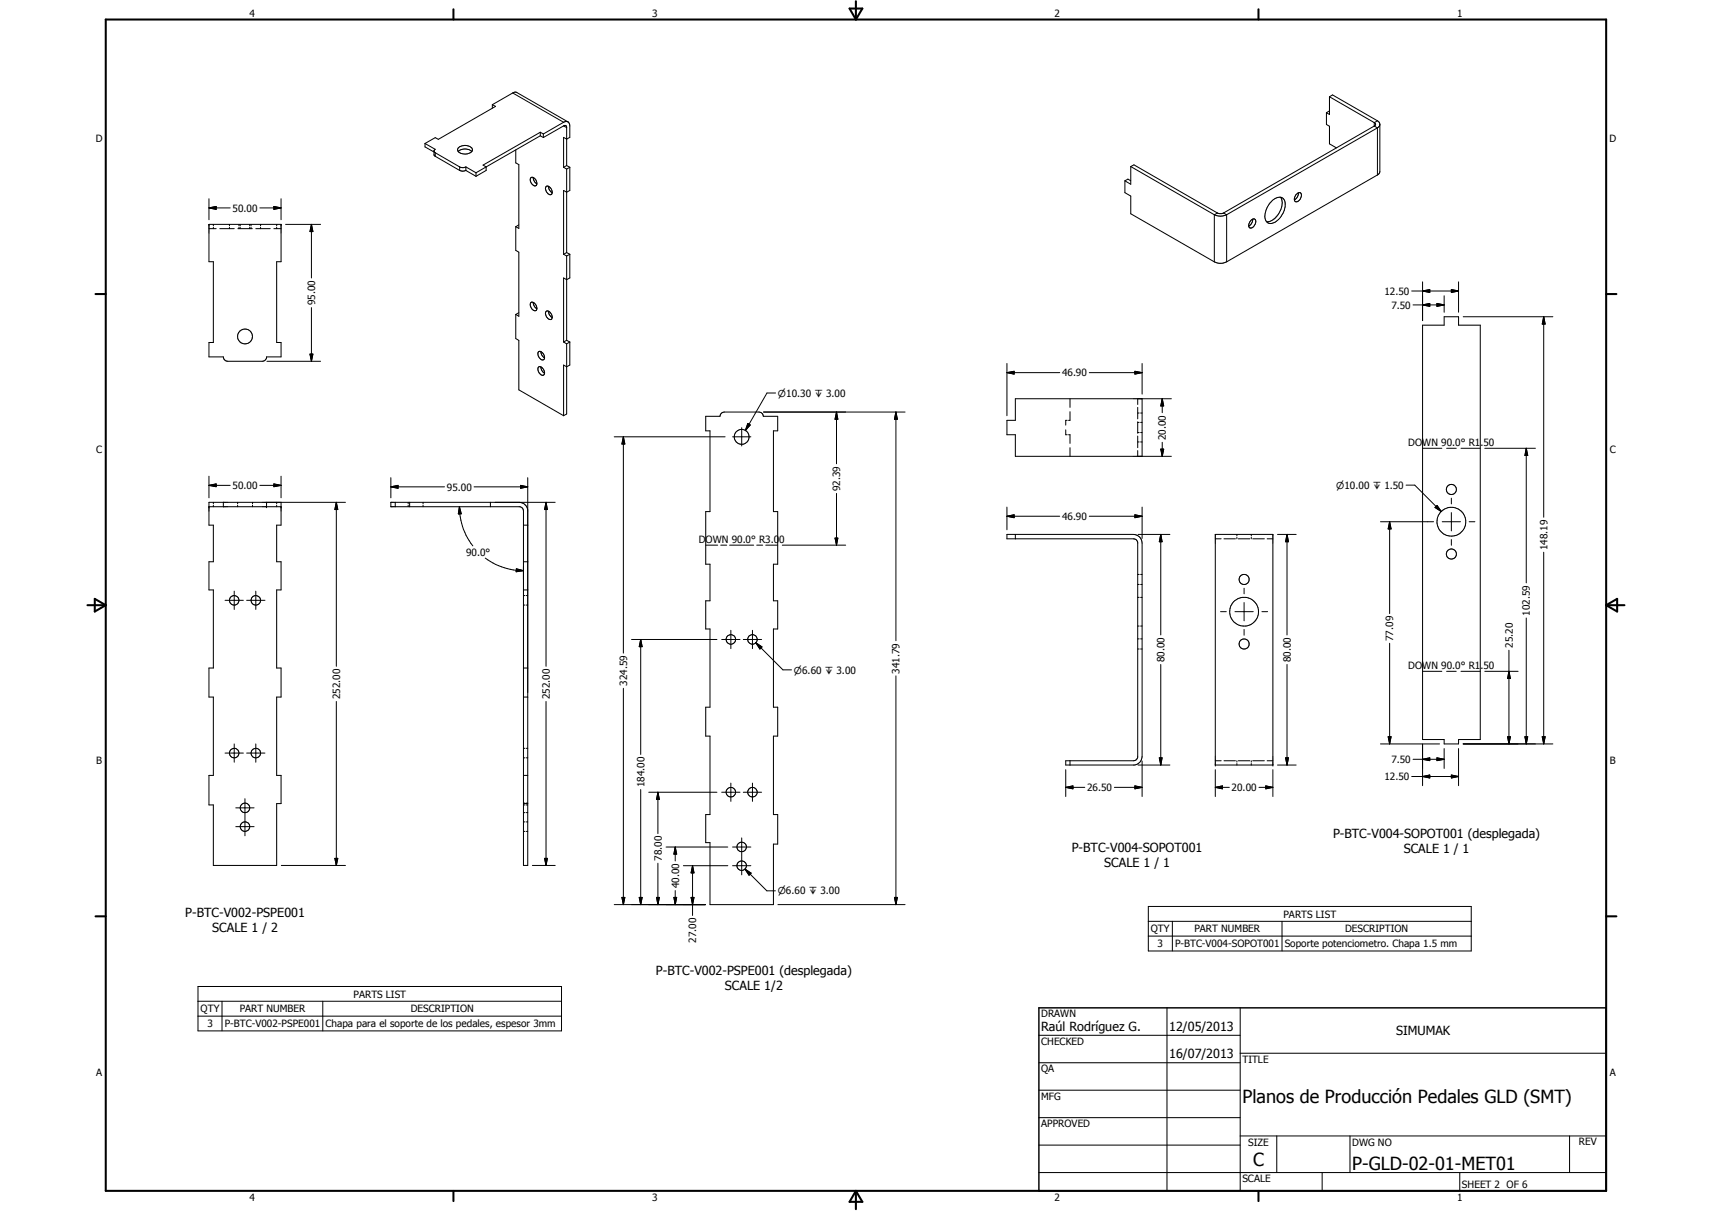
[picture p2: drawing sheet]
<svg xmlns="http://www.w3.org/2000/svg" width="594mm" height="420mm" viewBox="0 0 594 420" stroke-linecap="round" stroke-linejoin="round" font-family="sans-serif">
<g fill="none" stroke="#000" stroke-width=".35">
<path d="M170.9 36.3l1.1 .6-19.9 11.4-1.1-.5-3.5 2M170.9 36.3v1.2M177.9 32.3l-7 4M177.9 32.3l1.3-.3 17.9 10.3M177.9 32.3l17.7 10.1M460.3 39.1v4.1l1 .6v6.1l2.5 1.4M461.3 38.5l-1 .6M461.3 33.6v6.1l-1-.6M461.3 33.6l1.1-.7 15.6 9M461.3 33.6l15.6 8.9M147.5 49.8l3.5 2-.4 .4v1.6l.4 .4M147.5 49.8v1.2l3.1 1.7"/>
<path d="M150.6 52.6l.4 .4M151 53v1.2M151 53l8.5 4.9M151 54.2l8.5 4.9M159 51.4a3.3 3.3 0 0 1 4.9 .4 2.34 2.34 0 0 1-3.3 1.6 1.5 1.5 0 0 1-1.6-2zM159 52.6a3.5 3.5 0 0 1 4.7 0M159.5 57.9l.8 .3 1.4-.3M159.5 59.1l1.1 .3 1.1-.3M159.5 57.9v1.2M161.7 59.1l3.5 2.1M161.7 57.9l3.5 2M161.7 57.9v1.2"/>
<path d="M165.2 59.9v1.3M168.7 57.9l-3.5 2M168.7 57.9v1.2l-3.5 2.1M179 52v4.5l1 .6v22.1l-1-.5M187.5 45.9l1 .6M187.5 45.9v1.2M187.5 47.1l1 .6M187.5 45.9l-19.9 11.4 1.1 .6M187.5 47.1l-18.8 10.8M188.5 46.5v1.2M195.6 43.7l.6-.2 .4 .6v13.3M195.6 42.4l-7.1 4.1"/>
<path d="M195.6 43.7l-7.1 4M195.6 58l1 .7M195.6 43.7l1 .6M196.6 58.7v28.9M196.6 57.4l1.1 .6M196.6 57.4l-1 .6M197.1 42.3l.5 .8 .1 .6v4l-1.1 .6-1-.6v10.3M197.1 42.3l-.7-.1-.8 .2M197.7 58v8.1l-1.1 .6-1-.6v22.1M197.7 58l-1.1 .7M392.4 57.8v6.1l-2.1-1.2M392.4 57.8l1.1-.6 29 16.7"/>
<path d="M392.4 57.8l29 16.7M476.9 42.5v1.2M476.9 42.5a.61 .61 0 0 1 .4 .6 .61 .61 0 0 1-.4 .6M476.9 43.7l1.1 .7M476.9 43.7l-52.3 30.2M478 41.9l.6 .6 .2 .6M478 44.4v16.3M478 41.9l-1.1 .6M478 44.4l-52.3 30.1M478.8 43.1l-.2 .7-.6 .6M478.8 43.1v16.4l-.2 .7-.6 .5M72.5 72.1l2.5-.5v1z"/>
<path d="M72.5 77.9h25v12.9h-1.5v28h1.5v5h-5a1.52 1.52 0 0 1-1.5 1.5h-12l-.8-.2-.4-.4-.3-.9h-5v-5h1.5v-28h-1.5zM72.5 69v7.2M72.5 79.3h2.5M72.5 72.1h7.4M74 77.9v.5M74 78.9v.4M76.3 79.3h5M79.6 77.9v.5M79.6 78.9v.4M82.5 79.3h5M82.9 77.9v.5M82.9 78.9v.4"/>
<path d="M83.3 77.9v.5M83.3 78.9v.4M86.6 77.9v.5M86.6 78.9v.4M87.1 77.9v.5M87.1 78.9v.4M88.8 79.3h5M90.2 72.1h7.3M90.4 77.9v.5M90.4 78.9v.4M95 71.6l2.5 .5-2.5 .5zM95 79.3h2.5"/>
<path d="M96 77.9v.5M96 78.9v.4M97.5 69v7.2M99.1 77.9h12.1M108.1 77.9l.5 2.4h-1zM108.1 77.9v18.5M179 78.7v8.2l1 .6v22.2l-1-.6M180 78l-1 .7M184.2 61.7a1.56 1.56 0 0 1 2.1 1.5 .88 .88 0 0 1-.5 1.3 .88 .88 0 0 1-1.1-.6l-.6-1zM185 61.6v.2a2.6 2.6 0 0 0 1.3 2M189.5 64.8a1.56 1.56 0 0 1 2.1 1.5 .86 .86 0 0 1-.5 1.3 .86 .86 0 0 1-1.1-.6 2.14 2.14 0 0 1-.5-2.2zM190.4 64.6a2.32 2.32 0 0 0 1.2 2.2"/>
<path d="M390.3 62.7v4.1l2.1 1.2v6.2l29 16.6M390.3 62.7l1.1-.6 1 .6M421.4 74.5v16.3M421.4 74.5a4.7 4.7 0 0 0 4.3 0M422.5 73.9l-1.1 .6M422.5 73.9l.7 .2 1.4-.2M424.6 73.9l1.1 .6M425.7 74.5v16.3M434.1 76.5a.96 .96 0 0 1 1.4-.4 .96 .96 0 0 1 .1 1.4 1.68 1.68 0 0 1-2 1.5 2.12 2.12 0 0 1 .5-2.5zM434.7 76a2.69 2.69 0 0 1-1.4 2.4M441.5 69.6a2.61 2.61 0 0 1 4.2-.1 6.9 6.9 0 0 1-4.8 8.1 2.4 2.4 0 0 1-1.9-3.4 8.4 8.4 0 0 1 2.5-4.6zM444.4 68.5a6.2 6.2 0 0 1-1.9 7.2l-1.6 1-1.4 .2"/>
<path d="M449.7 67.6a.98 .98 0 0 1 1-.8 .98 .98 0 0 1 .9 .8 2.19 2.19 0 0 1-2.1 2.4 1.8 1.8 0 0 1 .2-2.4zM450.5 66.9a2.61 2.61 0 0 1-1.4 2.4M478 60.7l-52.3 30.1M195.6 88.2l1 .6M196.6 87.6l1.1 .6M196.6 87.6l-1 .6M196.6 88.8v29.3M197.7 88.2l-1.1 .6M197.7 88.2v8.2l-1.1 .6-1-.6v22.3M421.4 90.8a4.6 4.6 0 0 0 4.3 0M493.6 97.8v13.5M506.1 97.8v10.5"/>
<path d="M108.1 106.7v18.6M179 109.1v8.4l1 .6v17.2l15.6 8.9M180 108.5l-1 .6M184.2 105a1.77 1.77 0 0 1 2.1 2.1 .85 .85 0 0 1-.8 .8 .85 .85 0 0 1-.8-.6 1.98 1.98 0 0 1-.5-2.3zM185 104.9v.3a2.6 2.6 0 0 0 1.3 1.9M189.5 108.1a1.66 1.66 0 0 1 2.1 1.8v.5a.97 .97 0 0 1-1 .5 .97 .97 0 0 1-.8-.8l-.5-1.4zM190.4 108a2.21 2.21 0 0 0 1.2 2.2M195.6 118.7l1 .6M196.6 119.3v24.3l-1 .6M196.6 118.1l1.1 .6M196.6 118.1l-1 .6M197.7 118.7v8l-1.1 .6-1-.6v17.5"/>
<path d="M197.7 118.7l-1.1 .6M489.9 101h16.2M490.3 105.8h10.8M493.6 105.8l2.5-.5v1zM493.6 101l2.5-.5v1zM493.6 112.8h7.5v-2.9h5v2.9h7.6v143.8h-7.6v1.5h-5v-1.5h-7.5zM498.6 105.3l2.5 .5-2.5 .5zM501.1 102.6v5.7M503.6 100.5l2.5 .5-2.5 .5zM507.7 109.9h31.2M535.7 109.9l.5 2.5h-1zM535.7 109.9v69.6"/>
<path d="M92.6 125.3h18.6M107.6 122.9h1l-.5 2.4zM187.7 127.3a2.54 2.54 0 0 0 1.3 2.2M187.7 122a2.68 2.68 0 0 0 1.3 2.2M187.7 127.3a2.58 2.58 0 0 1 1.3 2.2M187.7 127.3a.83 .83 0 0 0-1 .2 .83 .83 0 0 0 0 1.1 1.92 1.92 0 0 0 1.9 1.6l.4-.7M187.7 122a2.43 2.43 0 0 1 1.3 2.2M187.7 122a.82 .82 0 0 0-1 .2 .82 .82 0 0 0 0 1.1 1.42 1.42 0 0 0 2.1 1.3l.2-.4M269.1 136.4h-3l-7.5 13M349.4 129.3l2.5-.5v1zM349.4 126.1v18.1M349.4 129.3h18.3"/>
<path d="M371.3 138.3v3.1M378 129.3h18.3M393.8 128.8l2.5 .5-2.5 .5zM394.8 138.3v2M396.3 126.1v10.6M396.3 138.3v20M403.3 138.3l.5 2.5h-1zM403.3 138.3v4.9M406.5 138.3h-54.2v7.5h-2.9v5h2.9v7.5h54.2M213.1 151.6h38.5M216.3 151.6l.5 2.5h-1zM216.3 151.6v75"/>
<path d="M244.9 144.4h4.9l.7-1.2 .9-.2h11.9a1.52 1.52 0 0 1 1.6 1.4h5v5.1h-1.5v28h1.5v18.2h-1.5v12.7h1.5v9.8h-1.5v27.2h1.5v10h-1.5v27.2h1.5v10.3h-1.5v21h-22v-21.5h-1.5v-9.8h1.5v-27.2h-1.5v-10h1.5v-27.2h-1.5v-9.8h1.5v-12.7h-1.5v-18.2h1.5v-28h-1.5zM254.2 151.6h6.4M257.4 148.4v6.3M259.5 146.9l.8 .5-1.7 2zM265 143h49.1M290.3 143l.4 2.5h-.9zM290.3 143v17.9M310.9 143l.5 2.5h-1zM310.9 143v79.3M369.8 149.1v1.7h.5M370.3 145.8h-.5v1.7M370.8 150.8h.5v3"/>
<path d="M371.3 142.8v3h-.5M371.3 155.3v3M394.8 141.4v3.9M394.8 146.3v4M394.8 151.3v4M394.8 156.3v2M394.8 146.6h.5M394.8 150.1h.5M394.8 143.3h.5M394.8 153.3h.5M395.8 146.6h.5M395.8 150.1h.5"/>
<path d="M395.8 143.3h.5M395.8 153.3h.5M402.8 155.8h1l-.5 2.5zM403.3 153.5v4.8M493.6 155.5h6.7M502 155.5h3.3M507 155.5h6.7M515.2 155.5h17.6M529.6 155.5l.5 2.5h-.9zM529.6 155.5v46.7M72.5 168.4l2.5-.5v1zM72.5 165.2v7.5"/>
<path d="M72.5 175.8h25M72.5 168.4h7.4M74 174.3v.5M74 175.3v.5M77.5 174.3v1.5M82.5 174.3v.5M82.5 175.3v.5M87.6 174.3v.5M87.6 175.3v.5M90.2 168.4h7.3M92.5 174.3v1.5M95 167.9l2.5 .5-2.5 .5z"/>
<path d="M96 174.3v.5M96 175.3v.5M97.5 174.3v7.9h-1.5v12.7h1.5v9.8h-1.5v27.1h1.5v10.1h-1.5v27.1h1.5v9.8h-1.5v21.5h-22v-21h-1.5v-10.3h1.5v-27.1h-1.5v-10.1h1.5v-27.1h-1.5v-9.8h1.5v-12.7h-1.5v-7.9h47.4M97.5 165.2v7.5M116.7 174.3l.5 2.5h-1zM116.7 174.3v56.9M135.6 168.9l2.5-.5v1zM135.6 165.7v7M135.6 168.9h18.7M137.2 174.3v1.5M141.6 174.3v.5M141.6 175.3v.5"/>
<path d="M142.1 174.3v1.5M146.8 174.3v.5M146.8 175.3v.5M159.4 175.8l.7 2.5h-1.1zM159.4 175.8a21.6 21.6 0 0 0 4.7 13.6M164.5 168.9h18.6M170.2 174.3v1.5M180.1 174.3a3 3 0 0 1 3 2.6M180.6 168.4l2.5 .5-2.5 .5zM183.1 165.7v134.6h-1.5l-.1-123.6-.3-.5-.8-.4h-44.8v-1.5h57.1M189.5 174.3l.4 2.5h-.9zM189.5 174.3v56.9"/>
<path d="M290.3 171.2v17.9M349.4 179.1l2.5-.5v1zM349.4 175.9v7.9M349.4 179.1h18.3M378 179.1h18.3M393.8 178.6l2.5 .5-2.5 .5zM396.3 175.9v10.9M487.9 168.3h3l9.2 9.2M498 176.1l.7-.7 1.4 2.1zM503.6 172.8v2M503.6 177.8v6.4M168.4 193.6a22.3 22.3 0 0 0 13.2 4.4"/>
<path d="M179.2 197.4l2.4 .6-2.5 .4zM181.6 194.9h1.5M181.6 182.2h1.5M244.9 189.1h4.1M250.1 189.1h2.1M253.2 189.1h8.3M262.6 189.1h2.1M265.7 189.1h4.2M271.5 189.1h21.9M289.8 186.7h.9l-.4 2.4zM349.4 185.4h43.9a3 3 0 0 1 3 3v74a3 3 0 0 1-2.6 3h-23.9v-1.5h23.5l.9-.2 .5-.7v-75.1l-.5-.7-.9-.3h-43.9zM352.3 185.4v1.5"/>
<path d="M394.8 199.3h.5M394.9 185.4h11.1M395.8 199.3h.5M402.8 185.4l.5 2.6h-1zM402.8 185.4v34.9M421.7 185.4h20v80h-20zM421.7 186.9h2M424.7 186.9h4M429.2 185.4v.5M429.2 186.4v.5M429.7 186.9h4M434.2 185.4v.5"/>
<path d="M434.2 186.4v.5M434.7 186.9h4M439.7 186.9h2M443.3 185.4h6.5M446.6 185.4l.5 2.6h-1zM446.6 185.4v34.9M479 181h18.5M482.2 181l.5 2.5h-1zM482.2 181v31.9M500.5 181h6.3M503.6 187.2v2M509.8 181h2"/>
<path d="M535.7 191.6v66.5M78.1 208.3h6.3M81.3 205.1v6.4M85.6 208.3h6.3M88.8 205.1v6.4M181.6 204.7h1.5M181.6 209.9h.6M181.6 206.6h.6M182.6 209.9h.5M182.6 206.6h.5M253.6 218.7v6.3M261.1 218.7v6.3"/>
<path d="M394.8 202.8h.5M394.8 207.3h.5M394.8 217.2h.5M395.8 202.8h.5M395.8 207.3h.5M395.8 217.2h.5M423.5 212.2h2M428.5 212.2h6.4M431.7 204.1v1.9M431.7 209v6.4M431.7 218.4v2M437.9 212.2h2"/>
<path d="M529.6 214.4v43.7M181.6 231.8h1.5M216.3 238.8v75.1M219.2 221.9h29.6M222.3 221.9l.5 2.5h-1zM222.3 221.9v39.8M250.4 221.9h6.4M257.9 221.9h6.4M262.3 223l2.1 1.5-.7 .7zM262.3 223l9.4 9.4h3M310.9 234.5v79.4M394.8 221.7h.5"/>
<path d="M394.8 225.2h.5M395.8 221.7h.5M395.8 225.2h.5M402.8 230.5v34.9M446.6 230.5v34.9M482.2 223.2v34.9M493.6 232.9h6.7M502 232.9h3.3M507 232.9h6.7M515.2 232.9h11.6M523.6 232.9l.5 2.5h-1zM523.6 225.6v32.5"/>
<path d="M81.3 258.1v6.4M88.8 258.1v6.4M116.7 243.4v56.9M181.6 241.9h1.5M181.6 259.6h.6M182.6 259.6h.5M189.5 243.4v56.9M479 258.1h20.5M481.7 255.6h1l-.5 2.5zM493.6 258.2v14.4M501.1 259.7v6.9M506.1 259.7v12.9"/>
<path d="M507.7 258.1h31.2M523.1 255.6h1l-.5 2.5zM529.2 255.6h.9l-.5 2.5zM535.2 255.6h1l-.5 2.5zM78.1 261.3h6.3M85 277.1v6.4M85.6 261.3h6.3M181.6 278.6h.6M181.6 279.3h.6M181.6 278.8h1.5M181.6 269h1.5M181.6 262.9h.6"/>
<path d="M182.6 278.6h.5M182.6 279.3h.5M182.6 262.9h.5M222.3 273.9v40M225.1 274.9h23.7M228.3 274.9l.5 2.5h-1zM228.3 274.9v14.3M250.4 274.9h6.4M253.6 271.7v6.3M257.9 274.9h6.4M261.1 271.7v6.3M369.8 273.2l2.5-.5v1z"/>
<path d="M369.8 273.2h6.6M369.8 267v9.4M371.3 263.9v1.5M386.7 273.2h9.6M393.8 272.7l2.5 .5-2.5 .5zM394.9 265.4h11.1M396.3 264v12.4M402.3 262.9h1l-.5 2.5zM421.7 273.2l2.5-.5v1zM421.7 273.2h4.9M421.7 263.9h2M421.7 267v9.4"/>
<path d="M424.7 263.9h4M429.2 263.9v.5M429.2 264.9v.5M429.7 263.9h4M434.2 263.9v.5M434.2 264.9v.5M434.7 263.9h4M436.9 273.2h4.8M439.2 272.7l2.5 .5-2.5 .5zM439.7 263.9h2M441.7 267v9.4M443.3 265.4h6.5"/>
<path d="M446.1 262.9h1l-.5 2.5zM489.9 269.4h16.2M490.3 263.4h10.8M493.6 263.4l2.5-.5v1zM493.6 269.4l2.5-.5v1zM498.6 262.9l2.5 .5-2.5 .5zM503.6 268.9l2.5 .5-2.5 .5zM81.8 280.3h6.4M81.8 286.8h6.4M85 283.6v6.4M116.2 297.8h1l-.5 2.5zM181.6 285.2h.6"/>
<path d="M181.6 281.9h.6M181.6 288.5h.6M182.6 285.2h.5M182.6 281.9h.5M182.6 288.5h.5M189 297.8h.9l-.4 2.5zM228.3 299.5v14.4M231.1 293.9h21.5M234.3 293.9l.5 2.4h-1zM234.3 293.9v4.8M254.2 293.9h6.4M257.4 290.7v6.4"/>
<path d="M257.4 297.2v6.3M97.6 300.3h22.3M184.7 300.3h8M213.1 313.9h31.7M215.8 311.4h1l-.5 2.5zM221.8 311.4h1l-.5 2.5zM227.8 311.4h1l-.5 2.5zM233.8 311.4h1l-.5 2.5zM234.3 309v4.9M237.1 300.4h15.5M239.8 311.4h1l-.5 2.5zM240.3 300.4l.5 2.5h-1z"/>
<path d="M240.3 300.4v17.2M254.2 300.4h6.4M258.5 301.5l2.1 1.4-.7 .8zM258.5 301.5l7.6 7.6h3M270 313.9h44.1M310.4 311.4h1l-.5 2.5zM398.5 314.5h112v15.4h-112zM398.5 319.7h112M406.8 319.7v10.2M444.9 319.7v10.2M398.5 324.8h112M68.7 342.3h126.2v15.4h-126.2z"/>
<path d="M68.7 347.4h126.2M68.7 352.6h126.2M77 347.4v10.3M112 347.4v10.3M360.5 359.2h69.9M405 349.7v63.5M430.4 349.7v63.5M360.5 368.7h69.9M360.5 378.2h69.9M430.4 365.4h127M360.5 387.8h69.9M360.5 397.3h69.9"/>
<path d="M430.4 394.1h127M443.1 394.1v12.7M468.5 394.1v12.7M544.7 394.1v12.7M360.5 406.8h196.9M458.8 406.8v6.4M506.6 406.8v6.4"/>
<circle cx="85" cy="116.7" r="2.58"/>
<circle cx="257.3" cy="151.6" r="2.58"/>
<circle cx="503.6" cy="169.8" r="1.75"/>
<circle cx="503.6" cy="192.2" r="1.75"/>
<circle cx="503.6" cy="181" r="5"/>
<circle cx="81.3" cy="208.3" r="1.65"/>
<circle cx="88.8" cy="208.3" r="1.66"/>
<circle cx="431.7" cy="201" r="1.75"/>
<circle cx="431.7" cy="212.2" r="5"/>
<circle cx="253.6" cy="221.8" r="1.65"/>
<circle cx="261.1" cy="221.8" r="1.65"/>
<circle cx="431.7" cy="223.4" r="1.75"/>
<circle cx="81.3" cy="261.3" r="1.64"/>
<circle cx="88.8" cy="261.3" r="1.66"/>
<circle cx="253.6" cy="274.8" r="1.65"/>
<circle cx="261.1" cy="274.8" r="1.65"/>
<circle cx="85" cy="280.3" r="1.65"/>
<circle cx="85" cy="286.8" r="1.65"/>
<circle cx="257.4" cy="293.9" r="1.65"/>
<circle cx="257.4" cy="300.3" r="1.64"/>
</g>
<g fill="#000">
<circle cx="72.5" cy="77.9" r=".18"/>
<circle cx="97.5" cy="77.9" r=".18"/>
<circle cx="72.5" cy="175.8" r=".18"/>
<circle cx="92.5" cy="174.3" r=".18"/>
<circle cx="92.5" cy="175.8" r=".18"/>
<circle cx="97.5" cy="175.8" r=".18"/>
<circle cx="421.7" cy="265.4" r=".18"/>
<circle cx="441.7" cy="265.4" r=".18"/>
</g>
<g fill="none" stroke="#000" stroke-width=".71">
<path d="M36.7 6.8h520.7v406.4h-520.7zM157.3 3.2v3.6M294.8 3h4.4l-2.2 3.8zM297 .4v6.4M436.7 3.2v3.6M33.1 102h3.6M557.4 102h3.5M30.3 210h6.4M32.9 207.8l3.8 2.2-3.8 2.2zM557.4 210h6.3M557.4 210l3.8-2.2v4.4zM33.1 317.9h3.6"/>
<path d="M557.4 317.9h3.5M157.3 413.2v3.5M297 413.2v6.3M297 413.2l2.2 3.8h-4.4zM436.7 413.2v3.5"/>
</g>
<path d="M360.5 349.7h196.9v63.5h-196.9z" fill="none" stroke="#000" stroke-width=".51"/>
<g fill="#000">
<path d="M72.5 72.1l2.5-.5v1zM95 71.6l2.5 .5-2.5 .5zM108.1 77.9l.5 2.4h-1zM493.6 105.8l2.5-.5v1zM493.6 101l2.5-.5v1zM498.6 105.3l2.5 .5-2.5 .5zM503.6 100.5l2.5 .5-2.5 .5zM535.7 109.9l.5 2.5h-1zM107.6 122.9h1l-.5 2.4zM349.4 129.3l2.5-.5v1zM393.8 128.8l2.5 .5-2.5 .5zM216.3 151.6l.5 2.5h-1z"/>
<path d="M259.5 146.9l.8 .5-1.7 2zM290.3 143l.4 2.5h-.9zM310.9 143l.5 2.5h-1zM402.8 155.8h1l-.5 2.5zM403.3 138.3l.5 2.5h-1zM529.6 155.5l.5 2.5h-.9zM72.5 168.4l2.5-.5v1zM95 167.9l2.5 .5-2.5 .5zM116.7 174.3l.5 2.5h-1zM135.6 168.9l2.5-.5v1zM159.4 175.8l.7 2.5h-1.1zM180.6 168.4l2.5 .5-2.5 .5z"/>
<path d="M189.5 174.3l.4 2.5h-.9zM349.4 179.1l2.5-.5v1zM393.8 178.6l2.5 .5-2.5 .5zM498 176.1l.7-.7 1.4 2.1zM179.2 197.4l2.4 .6-2.5 .4zM289.8 186.7h.9l-.4 2.4zM402.8 185.4l.5 2.6h-1zM446.6 185.4l.5 2.6h-1zM482.2 181l.5 2.5h-1zM222.3 221.9l.5 2.5h-1zM262.3 223l2.1 1.5-.7 .7zM523.6 232.9l.5 2.5h-1z"/>
<path d="M481.7 255.6h1l-.5 2.5zM523.1 255.6h1l-.5 2.5zM529.2 255.6h.9l-.5 2.5zM535.2 255.6h1l-.5 2.5zM228.3 274.9l.5 2.5h-1zM369.8 273.2l2.5-.5v1zM393.8 272.7l2.5 .5-2.5 .5zM402.3 262.9h1l-.5 2.5zM421.7 273.2l2.5-.5v1zM439.2 272.7l2.5 .5-2.5 .5zM446.1 262.9h1l-.5 2.5zM493.6 263.4l2.5-.5v1z"/>
<path d="M493.6 269.4l2.5-.5v1zM498.6 262.9l2.5 .5-2.5 .5zM503.6 268.9l2.5 .5-2.5 .5zM116.2 297.8h1l-.5 2.5zM189 297.8h.9l-.4 2.5zM234.3 293.9l.5 2.4h-1zM215.8 311.4h1l-.5 2.5zM221.8 311.4h1l-.5 2.5zM227.8 311.4h1l-.5 2.5zM233.8 311.4h1l-.5 2.5zM239.8 311.4h1l-.5 2.5zM240.3 300.4l.5 2.5h-1z"/>
<path d="M258.5 301.5l2.1 1.4-.7 .8zM310.4 311.4h1l-.5 2.5z"/>
</g>
<g font-size="6.3">
<text x="431.1" y="382.8">Planos de Producción Pedales GLD (SMT)</text>
<text x="434.8" y="404.7">C</text>
<text x="469.2" y="406">P-GLD-02-01-MET01</text>
</g>
<g font-size="4.4">
<text x="462.6" y="290.7">P-BTC-V004-SOPOT001 (desplegada)</text>
<text x="371.9" y="295.4">P-BTC-V004-SOPOT001</text>
<text x="487.1" y="296">SCALE 1 / 1</text>
<text x="383.2" y="300.7">SCALE 1 / 1</text>
<text x="64.3" y="318.2">P-BTC-V002-PSPE001</text>
<text x="73.7" y="323.4">SCALE 1 / 2</text>
<text x="227.6" y="338.2">P-BTC-V002-PSPE001 (desplegada)</text>
<text x="251.6" y="343.5">SCALE 1/2</text>
<text x="361.3" y="357.5">Raúl Rodríguez G.</text>
<text x="405.7" y="357.7">12/05/2013</text>
<text x="484.5" y="359.1">SIMUMAK</text>
<text x="405.7" y="367.2">16/07/2013</text>
</g>
<g font-size="3.5">
<text x="86.6" y="5.8">4</text>
<text x="226.3" y="5.8">3</text>
<text x="365.9" y="5.8">2</text>
<text x="505.6" y="5.8">1</text>
<text x="33.3" y="49.4">D</text>
<text x="558.5" y="49.4">D</text>
<text x="80.7" y="73.4">50.00</text>
<text x="109.4" y="106" transform="rotate(-90 109.4 106)">95.00</text>
<text x="480.4" y="102.3">12.50</text>
<text x="482.8" y="107.1">7.50</text>
<text x="368.5" y="130.6">46.90</text>
<text x="404.6" y="152.7" transform="rotate(-90 404.6 152.7)">20.00</text>
<text x="488.7" y="154.7">DOWN 90.0° R1.50</text>
<text x="33.4" y="157.3">C</text>
<text x="558.6" y="157.3">C</text>
<text x="80.7" y="169.7">50.00</text>
<text x="155.1" y="170.2">95.00</text>
<text x="291.5" y="170.4" transform="rotate(-90 291.5 170.4)">92.39</text>
<text x="368.5" y="180.4">46.90</text>
<text x="242.5" y="188.3">DOWN 90.0° R3.00</text>
<text x="537" y="190.8" transform="rotate(-90 537 190.8)">148.19</text>
<text x="161.7" y="192.8">90.0°</text>
<text x="530.9" y="213.6" transform="rotate(-90 530.9 213.6)">102.59</text>
<text x="483.5" y="222.4" transform="rotate(-90 483.5 222.4)">77.09</text>
<text x="524.9" y="224.8" transform="rotate(-90 524.9 224.8)">25.20</text>
<text x="312.2" y="233.7" transform="rotate(-90 312.2 233.7)">341.79</text>
<text x="404.1" y="229.8" transform="rotate(-90 404.1 229.8)">80.00</text>
<text x="447.9" y="229.8" transform="rotate(-90 447.9 229.8)">80.00</text>
<text x="488.7" y="232.1">DOWN 90.0° R1.50</text>
<text x="217.6" y="238" transform="rotate(-90 217.6 238)">324.59</text>
<text x="118" y="242.6" transform="rotate(-90 118 242.6)">252.00</text>
<text x="190.7" y="242.6" transform="rotate(-90 190.7 242.6)">252.00</text>
<text x="33.4" y="265.2">B</text>
<text x="482.8" y="264.7">7.50</text>
<text x="558.6" y="265.2">B</text>
<text x="223.6" y="273.1" transform="rotate(-90 223.6 273.1)">184.00</text>
<text x="377.2" y="274.5">26.50</text>
<text x="427.4" y="274.5">20.00</text>
<text x="480.4" y="270.7">12.50</text>
<text x="229.7" y="298.7" transform="rotate(-90 229.7 298.7)">78.00</text>
<text x="235.6" y="308.2" transform="rotate(-90 235.6 308.2)">40.00</text>
<text x="399.4" y="323.5">QTY</text>
<text x="414.5" y="323.5">PART NUMBER</text>
<text x="445.4" y="318.4">PARTS LIST</text>
<text x="466.8" y="323.5">DESCRIPTION</text>
<text x="241.6" y="327.1" transform="rotate(-90 241.6 327.1)">27.00</text>
<text x="401.7" y="328.6">3</text>
<text x="407.7" y="328.6">P-BTC-V004-SOPOT001</text>
<text x="445.8" y="328.7">Soporte potenciometro. Chapa 1.5 mm</text>
<text x="122.6" y="346.1">PARTS LIST</text>
<text x="69.6" y="351.2">QTY</text>
<text x="83.2" y="351.2">PART NUMBER</text>
<text x="142.5" y="351.2">DESCRIPTION</text>
<text x="361.3" y="353">DRAWN</text>
<text x="72" y="356.4">3</text>
<text x="78" y="356.4">P-BTC-V002-PSPE001</text>
<text x="112.9" y="356.4">Chapa para el soporte de los pedales, espesor 3mm</text>
<text x="361.3" y="362.5">CHECKED</text>
<text x="431.1" y="368.7">TITLE</text>
<text x="33.4" y="373.2">A</text>
<text x="361.3" y="372.1">QA</text>
<text x="558.6" y="373.2">A</text>
<text x="361.3" y="381.6">MFG</text>
<text x="361.3" y="391.1">APPROVED</text>
<text x="433.1" y="397.5">SIZE</text>
<text x="469.2" y="397.5">DWG NO</text>
<text x="547.9" y="397.4">REV</text>
<text x="431.1" y="410.2">SCALE</text>
<text x="507.3" y="412.3">SHEET 2 OF 6</text>
<text x="86.6" y="416.7">4</text>
<text x="226.3" y="416.7">3</text>
<text x="365.9" y="416.7">2</text>
<text x="505.6" y="416.7">1</text>
</g>
<g font-size="3.3">
<text x="270" y="137.7">n10.30 x 3.00</text>
<text x="463.7" y="169.6">n10.00 x 1.50</text>
<text x="275.5" y="233.7">n6.60 x 3.00</text>
<text x="269.9" y="310.3">n6.60 x 3.00</text>
</g>
</svg>
